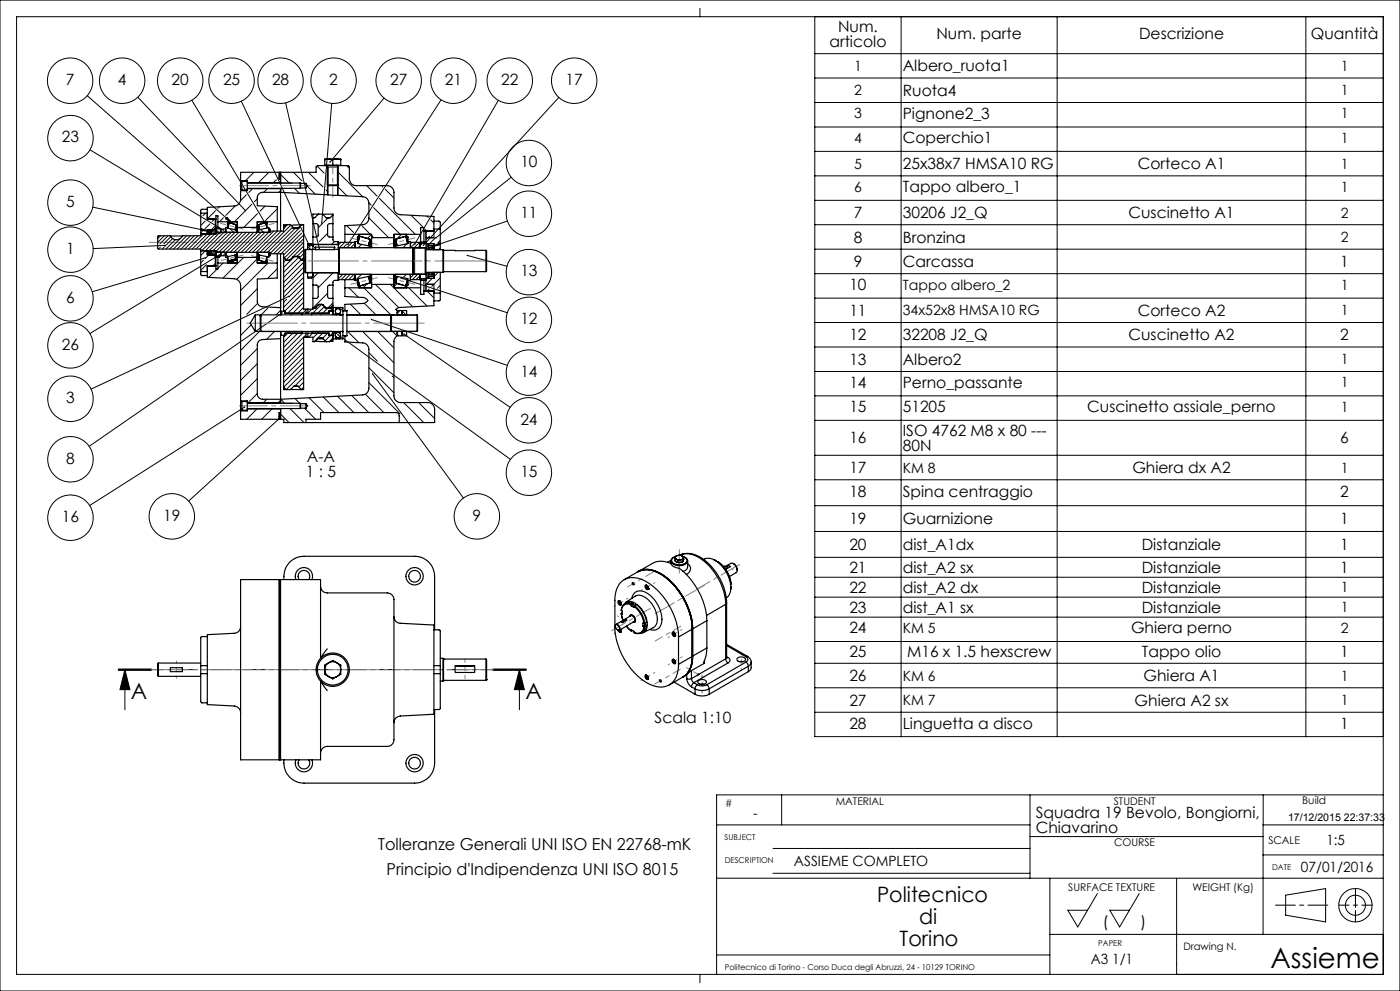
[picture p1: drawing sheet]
<svg xmlns="http://www.w3.org/2000/svg" width="420mm" height="297mm" viewBox="0 0 420 297" stroke-linecap="round" stroke-linejoin="round" font-family="sans-serif">
<g fill="none" stroke="#000" stroke-width=".3">
<path d="M0 0h420v297h-420zM5 5h410v287h-410zM210 2.5v2.5M244.4 5v215.8h170.6M244.4 16.1h170.6M270.3 5v215.8M317.1 5v215.8M391.8 5v215.8M26.2 28.7l43.6 38.3M41.3 29.1l32.3 34M57.5 30l23.3 39M72.4 30.3l20.6 43.6"/>
<path d="M85.7 30.8l10.1 43.6M99.5 31l-3 35.8M115.2 29.4l-16.2 19.1M132.3 29.9l-27.9 43.3M149.5 30.1l-25.1 43.1M167.6 29.2l-40.6 44.3M244.4 23.4h170.6M244.4 30.7h170.6M244.4 38.1h170.6M27 44.9l40 24.1M73.9 58.4l-1.8 1.7M75.7 56.5l-1.1 1.2"/>
<path d="M76.2 51.6l-2.5 2.5M77.2 59.6l-.9 .9M80.2 56.5l-1.1 1.1M80.6 51.6l-3.1 3.1M82.9 53.9l-.9 .8M84.2 54.9h3.2M84.2 57.1l-.6 .5M84.2 52.6l-.6 .5M84.2 52.3l2.5 2.6M84.2 56.8l.1 .1M87.4 54.9h.1M88.1 51.6l2.5 2.6"/>
<path d="M88.3 56.4l1.6 1.6M92.1 55.7l2.5 2.5M92.5 51.6l4.4 4.4M95.1 49.7l2.1 2.2M97.8 56.9l.6 .6M98.1 52.8h.1M98.2 50.1h3.2M98.2 49.7v8.7M98.5 50.1v5.5M101.2 50.1v5.5M101.3 55.9l2.8 2.8M101.4 49.7v8.9"/>
<path d="M101.4 51.6l7.4 7.3M104 49.6l.8 .9M110 55.6l3.1 3.2M113.8 59.5l10.8 10.7M114.5 55.6l.4 .4M115.6 56.8l2.6 2.5M153.4 53.1l-22.6 18.2M244.4 45.4h170.6M244.4 52.7h170.6M27.8 62.1l34.9 7.2M48.1 74.1l-.5 .5M48.2 70.7l-.9 .8"/>
<path d="M49.2 74l-.5 .6M49.3 70.7l-2 1.9M49.5 73.6l-21.6 .9M50.4 70.7l-2.4 2.4M51.2 70.9l-2.1 2.2M51.8 71.5l-2.3 2.3M52.6 71.8l-2.8 2.8M54.1 71.4l-3.2 3.2M54.9 70.7l-.4 .3M56 70.7l-4 3.9M57.2 70.7l-4 3.9M58.3 70.7l-4 3.9"/>
<path d="M59.4 70.7l-4 3.9M60.3 68.5l2.4 .8-2.6-.2zM60.7 69.4l-.5 .4M61 78l-.8 .8M61 70.1l-4.5 4.5M61.6 77.3l-33.9 10.2M61.6 66.2l-1.4 1.4M61.7 63.9l-.8 .8M61.9 79.3l-1.7 1.8M62.2 70.1l-4.6 4.5M62.2 70.1h.1M62.2 79.8h2.6"/>
<path d="M62.2 65.5h2.6M62.2 79.6h2.4M62.2 65.6h2.4M62.2 79.6v.1M62.4 75.4l.3 .2M62.6 76.4l-1 1M63 67.1l-1.5 1.4M63 76l.4 .4M63.3 70.1l-4.5 4.5M64.3 67.9l-.9 1M64.4 70.1l-4.5 4.5M64.4 65.6l-.7 .8"/>
<path d="M64.6 79.6v.1M64.6 78.9l-.7 .8M64.7 63.1l-2.4 2.4M64.8 69.6l1.4 .1M64.8 68.8l1 1M64.9 75.6h2.4M65.8 76.4l-38.8 23.6M65.8 62l-.4 .4M66 69.6l-5.5 5.5M66.2 75.6h-1.4M66.5 69.2l-.3 .3M66.9 78.8l-1.5 1.6"/>
<path d="M67 65.3l-1.1 1.2M67.3 69.6l-2.4 .1M67.7 69.1l-7.5 7.5M67.7 76.2l.7 .7M67.7 75.8l-.8 .9M68.1 65.2l1.7 1.8-2.1-1.4zM68.3 69.6l-5.5 5.5M69 68.5l1.1 1.1M69.4 69.6l-5.5 5.5M69.4 77.9l.2 .2M69.8 78.3l.5 .5M70.5 69.6l-5.7 5.7"/>
<path d="M70.6 61.7l-2.9 2.9M71.6 69.6l-6 6M72.7 69.6l-6.5 6.6M73.1 77.1l-6.2 6.3M73.9 69.6l-6 6M75 69.6l-6 6M75.6 61.2l-5.3 5.3M76.1 69.6l-6 6M77.2 77.6l-6.2 6.1M77.2 67.7l.2 .2M77.2 69.6l-6 6M77.3 64l-4.2 4.2"/>
<path d="M78.2 68.8l.9 .8M78.4 69.6l-6 6M78.8 78.3l.5 .5M79.5 69.6l-6 6M79.5 61.8l-1.5 1.5M80.4 78.8l-8.2 8.3M81 69.2l-6.4 6.4M82.1 69.2l-6.4 6.4M83.2 62.6l-3.5 3.5M83.3 69.2l-6.5 6.4M84.4 69.2l-6.4 6.4M85.8 77.9l-.7 .7"/>
<path d="M86.3 67.3l-1.2 1.2M87.2 67.5l-8.1 8.1M87.8 68l-7.6 7.6M87.9 77l-1 .9M88.3 76.9l-3.2 3.2M88.5 68.5l-7.9 7.9M89.6 77.1l-4.5 4.5M89.7 68.4l-7.6 7.7M90.1 69.1l-6.9 7M90.3 77.9l-5.2 5.2M90.5 69.9l-6.2 6.2M90.8 67.3l-.3 .3"/>
<path d="M90.8 70.7l-5.7 5.7M91.1 77.1l-.7 .7M91.1 76l-1.3 1.3M91.1 74.9l-2 1.9M91.1 73.8l-3.1 3.1M91.1 72.6l-5.2 5.3M91.1 71.5l-5.8 5.9M91.1 68.2l-.2 .2M91.1 78.6l-6 6M91.6 74.8h2.1M92.3 74.8h1.6M92.3 73.8l.1 .2"/>
<path d="M92.5 74.1l.7 .7M93.7 74.8v6.9M96.8 66.9l-1.3 1.4M98.3 70l-2.5 2.4M98.4 65.3l-1.4 1.4M100.3 72.4l-.8 .8M102.3 72.6l-.8 .9M103.4 72.6l-1.6 1.6M104 67.6l2.1 2.1M104.1 73.1l-1.1 1.1M105.7 72.6l-1.6 1.6M106.5 74l-.2 .2"/>
<path d="M106.5 72.9l-1.3 1.3M108.4 73.2l-.9 1M108.5 67.7l2.6 2.5M110.7 60.8l.7 .7M110.7 65.3l5.9 5.9M111.4 70.3l-1.2 1.1M111.5 70.6l.6 .6M112.1 62.2l8 8M118.7 71.9l-.5 .5M120.4 70.2l-1.3 1.3M122.1 73.1l-1.2 1.1M122.8 72.4l-.5 .4"/>
<path d="M123.3 64.5l3.6 3.5M123.6 72.6l-.5 .6M124.3 73.1l-1.1 1.1M124.4 74.2v8M124.4 74.3h3.3M125.9 72.6l-1.6 1.6M126.7 73l-1.3 1.2M127.2 69.1h3M127.6 68.8l.5 .4M127.8 69.2v2.1h2.4v-2.1M127.8 74.2l-1.8 .1M128.1 64.8l.4 .4"/>
<path d="M128.2 69.2l-.4 .4M128.8 74.4l.4 .4M128.9 70.8l-1.1 1.1M129.2 65.9l1 .9M129.6 73.9l2.3-1.1 .2 .6zM130.7 71.2l-1.8 1.8M132.1 74.3l-.5 .5M132.1 72l-.8 .8M140.2 76.5l11.9 3.3M152.2 66.2l-22.6 7.7M244.4 60h170.6M244.4 67.3h170.6"/>
<path d="M244.4 74.7h170.6M62.2 81.3l-.1 .1M65.1 80.6l-2.5 2.5M75.4 97.3l-3.2 3.2M77.2 86.5l-5 5M77.3 90.9l-3.3 3.3M77.8 99.3l-5.6 5.7M80.4 92.3l-2 2.1M82.3 99.3l-2.3 2.4M83.2 80.5l-3 3M84.2 93l-1.4 1.4M84.6 93.8l-57.9 40"/>
<path d="M86 89.7l-.9 .9M86.6 88.8l-59.3 27.8M86.8 99.3l-1.7 1.8M87.8 99.9l-2.7 2.7M89.3 99.9l-4.2 4.2M90.8 99.9l-5.7 5.7M91.1 86.1l-6 6M91.1 81.6l-6 6M91.1 92.1l-1.8 1.8M91.1 90.6l-3.8 3.8M91.1 89.1l-4.8 4.8M91.1 87.6l-5.6 5.6"/>
<path d="M91.1 84.6l-4.4 4.4M91.1 83.1l-5.8 5.8M91.1 80.1l-6 6M91.6 81.6h2.1M91.8 92.9l-1 1M92.3 81.7h1.6M92.3 82.8l.2 .2M93.5 92.7l-1.1 1.1M93.8 99.9l-1.2 1.2M95.5 81.7l-1.6 1.6M95.8 99.3l-1.9 2M96.4 91.3l-2.6 2.6"/>
<path d="M96.8 99.9l-1.5 1.4M97.3 91.9l-2 2M98.2 92.4l-1.9 2M98.3 87.9l-4.4 4.4M98.3 99.9l-1.5 1.4M98.7 93.5l-.4 .4M99.9 90.8l-1.5 1.5M99.9 92.3l-.9 .9M99.9 99.8l-.7 .7M99.9 81.7l-4.4 4.5M100 99.6l.6 .6M101.1 94l-.1 .2"/>
<path d="M101.7 82.2l-.2 .2M102.8 82.2l-1.3 1.4M102.9 92.3l-.8 .7M103.9 82.2l-1.6 1.6M104.3 99.3l3.4 3.4M104.7 86.3l2.8 2.8M105.1 82.2l-1.6 1.6M105.1 91.2l3.2 3.2M106.2 82.2l-1.6 1.6M106.5 83l-.8 .8M108.4 82.2l-1.8 1.9M108.8 99.3l9.4 9.4"/>
<path d="M109.1 86.3l8.2 8.1M109.3 90.9l3.5 3.5M110.1 85.1l-1.2 1.2M111.4 95.7l40.8 13.8M111.4 83.7l-.2 .3M112.6 85.2l7 7M113.3 99.3l4.9 4.9M117.1 85.2l6.7 6.7M117.5 94.4v4.9M117.5 99.3h7.7M117.5 94.5h7.7M117.8 99.3l1.3 1.4"/>
<path d="M119.2 99.3h2.8M119.2 94.4h2.8M119.2 84.9l-1 1.1M120.1 93.1l-.9 .8M120.3 83.3l31.9 10.4M120.6 94.4v.1M120.6 99.3h.1M120.8 93.3l1 1.1M121.9 82.2l-.8 .8M122.6 86.3l5.5 5.4M124.1 82.2l-1 1.1M124.4 82.1h3.3"/>
<path d="M125.3 82.2l-1.6 1.6M126 82.1l1.8 .1M126 83.8h-.1M126.4 82.2l-1.6 1.6M127.2 87.3h3M127.8 87.2v-2h2.4v2M128.6 83.2l.2 .2M128.7 86.6l-.6 .6 2.1 2.1M129.7 83.4l-1.9 1.9M130.4 87.2l-.2 .2M131.5 81.6l-1.3 1.3M132.1 87.8h-.1"/>
<path d="M132.1 85.5l-.9 .9M132.1 83.3l-2.6 2.5M244.4 82h170.6M244.4 89.4h170.6M244.4 96.7h170.6M77.2 113.5l-5 5M77.2 104.5l-5 5M77.2 118l-2.8 2.8M77.2 109l-5 5M80 119.7l-1.1 1.1M84.2 119.9l-.8 .9M84.2 119.7l1.2 1.2"/>
<path d="M88.5 119.4l1.4 1.5M91.1 110.1l-6 6M91.1 108.6l-6 6M91.1 107.1l-6 6M91.1 104.1l-6 6M91.1 102.6l-6 6M91.1 116.1l-.7 .6M91.1 114.5l-1.5 1.5M91.1 113.1l-2.6 2.6M91.1 111.5l-5.2 5.3M91.1 105.6l-6 6M91.1 101.1l-6 6"/>
<path d="M91.8 100.4l-.7 .7M92.7 119.2l4.5 4.4M95.3 101.4l-1.1 1M97 119l4.7 4.6M99.1 100.6l-1.6 1.5M99.9 101.3l-1.2 1.1M101.2 118.7l5 4.9M101.4 100.3l51.7 37.4M105.5 118.5l5.1 5.1M109.6 118.1l5.5 5.5M110.7 105.7l2.5 2.5M110.7 110.2l7.5 7.5"/>
<path d="M110.7 114.7l9.3 9.3M111.8 112l27.2 37.3M117.7 112.7l.5 .5M121.2 100.1l31.9 22M244.4 104h170.6M244.4 111.3h170.6M244.4 118.6h170.6M73.3 122l-46.4 29.5M77.1 122.6l-3.1 3.1M81.6 122.6l-3.1 3.1M83.9 125.3l-27.3 24.9M84.2 120.9h3.2"/>
<path d="M84.2 124.5l-.6 .5M84.2 124.1l2.5 2.5M87 122.4l4.2 4.2M87.4 120.9h.1M91.4 122.3l3.3 3.4M121.1 120.6l6 6M125.6 120.6l4.8 4.8M244.4 126h170.6M244.4 136.5h170.6M244.4 143.8h170.6M244.4 151.5h170.6M244.4 159.3h170.6"/>
<path d="M244.4 167h170.6M244.4 173h170.6M244.4 179h170.6M244.4 185h170.6M244.4 192.3h170.6M244.4 198.8h170.6M35.5 200.9h10zM35.5 200.7h10M35.5 200.5h10M37.5 200.7l1.5 6h-3zM37.5 200.7v12M147.8 200.7h10"/>
<path d="M147.8 200.5h10M147.8 200.9h10M155.8 200.7l1.5 6h-3zM155.8 200.7v12M244.4 206.1h170.6M244.4 213.5h170.6M234.5 238.2v9M309 238.2v25M379 238.2v9M415 238.2h-200v53.8M215 247.2h94M231.9 254.3h77.1"/>
<path d="M309 250.7h69.9M378.9 256.2h36.1M415 247.2h-36.1v32.8M215 263.2h200M231.9 261.7h77.1M315 263.2v28.8M329.2 267.8l-5.9 10-2.9-5h5.9M341.8 267.8l-5.9 10-2.9-5h5.8M353 263.2v28.8M385.7 268.3l12-2v10l-12-2zM210 292v2.5M215 286.2h100"/>
<path d="M315 280h100"/>
<circle cx="21.1" cy="24.2" r="6.8"/>
<circle cx="36.6" cy="24.2" r="6.8"/>
<circle cx="54.1" cy="24.2" r="6.8"/>
<circle cx="69.5" cy="24.2" r="6.8"/>
<circle cx="84.2" cy="24.2" r="6.8"/>
<circle cx="100.1" cy="24.2" r="6.8"/>
<circle cx="119.6" cy="24.2" r="6.8"/>
<circle cx="136" cy="24.2" r="6.8"/>
<circle cx="152.9" cy="24.2" r="6.8"/>
<circle cx="172.3" cy="24.2" r="6.8"/>
<circle cx="21.2" cy="41.4" r="6.8"/>
<circle cx="158.7" cy="48.9" r="6.8"/>
<circle cx="21.1" cy="74.8" r="6.8"/>
<circle cx="21.2" cy="60.7" r="6.8"/>
<circle cx="158.7" cy="64.1" r="6.8"/>
<circle cx="21.1" cy="89.4" r="6.8"/>
<circle cx="158.7" cy="95.9" r="6.8"/>
<circle cx="158.7" cy="81.6" r="6.8"/>
<circle cx="21.2" cy="119.5" r="6.8"/>
<circle cx="21.2" cy="103.5" r="6.8"/>
<circle cx="158.7" cy="111.7" r="6.8"/>
<circle cx="21.1" cy="137.7" r="6.8"/>
<circle cx="158.7" cy="126" r="6.8"/>
<circle cx="21.2" cy="155.2" r="6.8"/>
<circle cx="51.6" cy="154.8" r="6.8"/>
<circle cx="143.1" cy="154.8" r="6.8"/>
<circle cx="158.7" cy="141.7" r="6.8"/>
<circle cx="406.6" cy="271.3" r="5"/>
<circle cx="406.6" cy="271.3" r="3"/>
</g>
<path d="M401.6 271.3h10M406.6 276.3v-10" fill="none" stroke="#000" stroke-width=".3" stroke-dasharray="6.3 1.3 1.3 1.3" stroke-dashoffset="3.3"/>
<path d="M382.6 271.3h15.7" fill="none" stroke="#000" stroke-width=".3" stroke-dasharray="6.3 1.3 1.3 1.3" stroke-dashoffset=".4"/>
<path d="M157.8 200.7h-122.3M406.6 268.3v6" fill="none" stroke="#000" stroke-width=".3" stroke-dasharray="6.3 1.3 1.3 1.3" stroke-dashoffset="3"/>
<path d="M185.3 184.6l3.9 2.3" fill="none" stroke="#808080" stroke-width=".3" stroke-dasharray="15.2 1.3 1.3 1.3" stroke-dashoffset="14.9"/>
<path d="M188.3 179.3l-4.1 2.4M192.3 177l4.2-2.4M215.6 168.6l4.3 2.1M188.3 187.5l-4.1 2.4M204.6 188.7l-4.2 2.4M204.6 196.8l-4.2 2.5M192.3 204l4.2-2.5" fill="none" stroke="#808080" stroke-width=".3" stroke-dasharray="15.2 1.3 1.3 1.3" stroke-dashoffset="14.7"/>
<path d="M195.1 182.3l-11.6 6.7" fill="none" stroke="#808080" stroke-width=".3" stroke-dasharray="15.2 1.3 1.3 1.3" stroke-dashoffset="10.5"/>
<path d="M195.9 171.5l-7.7 4.4M204.2 187.7l-7.7 4.4M204.1 200.6l-7.7 4.4" fill="none" stroke="#808080" stroke-width=".3" stroke-dasharray="15.2 1.3 1.3 1.3" stroke-dashoffset="12.7"/>
<path d="M127.3 96.8h-53.3M203.8 168.1v3.6M203.8 168.1v-.2M203.8 167.9v-3.2M220.1 170.2l1.8-1" fill="none" stroke="#808080" stroke-width=".3" stroke-dasharray="15.2 1.3 1.3 1.3"/>
<path d="M196.5 183.9l14.8-8.5" fill="none" stroke="#808080" stroke-width=".3" stroke-dasharray="15.2 1.3 1.3 1.3" stroke-dashoffset="8.6"/>
<path d="M139.5 197.5v5.9M205.9 200.1l5.3 3" fill="none" stroke="#808080" stroke-width=".3" stroke-dasharray="15.2 1.3 1.3 1.3" stroke-dashoffset="14.1"/>
<path d="M52.9 198.1v5.2M210.6 207.7v-5.3M222.4 201v-5.4" fill="none" stroke="#808080" stroke-width=".3" stroke-dasharray="15.2 1.3 1.3 1.3" stroke-dashoffset="14.5"/>
<path d="M220.1 170.2l-10.9 6.3" fill="none" stroke="#808080" stroke-width=".3" stroke-dasharray="15.2 1.3 1.3 1.3" stroke-dashoffset="10.9"/>
<path d="M45.3 200.7h102.7" fill="none" stroke="#808080" stroke-width=".3" stroke-dasharray="15.2 1.3 1.3 1.3" stroke-dashoffset="3.9"/>
<path d="M73 68.6l-6.8-1.7M75.4 68.6l6.8-1.6M82 78.3l-6.6-1.7" fill="none" stroke="#808080" stroke-width=".3" stroke-dasharray="15.2 1.3 1.3 1.3" stroke-dashoffset="13.7"/>
<path d="M72.9 76.5l-6.6 1.5" fill="none" stroke="#808080" stroke-width=".3" stroke-dasharray="15.2 1.3 1.3 1.3" stroke-dashoffset="13.8"/>
<path d="M71.8 55.6h21.3" fill="none" stroke="#808080" stroke-width=".3" stroke-dasharray="15.2 1.3 1.3 1.3" stroke-dashoffset="6.5"/>
<path d="M71.8 121.6h20.7" fill="none" stroke="#808080" stroke-width=".3" stroke-dasharray="15.2 1.3 1.3 1.3" stroke-dashoffset="6.8"/>
<path d="M113.1 73.3l-7.9-2M116.5 73.3l8-2M113.1 83.2l-7.9 2M116.6 83.2l7.9 2" fill="none" stroke="#808080" stroke-width=".3" stroke-dasharray="15.2 1.3 1.3 1.3" stroke-dashoffset="13"/>
<path d="M99.8 48.9v10.2" fill="none" stroke="#808080" stroke-width=".3" stroke-dasharray="15.2 1.3 1.3 1.3" stroke-dashoffset="12.1"/>
<path d="M91.2 78.2h55.6" fill="none" stroke="#808080" stroke-width=".3" stroke-dasharray="15.2 1.3 1.3 1.3" stroke-dashoffset="-1.1"/>
<path d="M91 72.6h-46.2" fill="none" stroke="#808080" stroke-width=".3" stroke-dasharray="15.2 1.3 1.3 1.3" stroke-dashoffset="3.5"/>
<g fill="#000">
<path d="M61.4 77.2l.1 .3 .3-.1-.2-.3zM49.3 73.4l.1 .3h.2v-.3zM96.4 66.7l-.1 .2 .3 .2 .1-.3zM86.5 88.7v.2l.2 .1 .1-.3zM73.5 62.9l-.1 .3 .4 .1v-.3zM84.5 93.7v.3l.3-.1v-.2zM111.7 111.9l-.1 .3h.3v-.3h-.2l.1 .1zM130.6 71.2l.1 .2h.3v-.2zM120.1 83.2l.2 .1h-.2l.1 .2 .3-.1v-.2zM140 76.4l.1 .3h.3l-.1-.3zM111.3 95.6v.3h.2v-.3zM101.2 100.1v.3l.3 .1v-.4zM126.9 73.4v.3l.3-.1v-.2zM121 100v.2h.4v-.2zM65.7 76.3v.2h.3v-.2l-.2 .1 .1-.2zM73.2 121.8l-.1 .3 .3 .1 .2-.2zM98.9 48.4l-.1 .2 .3 .1 .1-.3zM124.3 73v.3h.3v-.3zM104.3 73.1l-.1 .2 .2-.1-.2 .2h.3l.1-.2zM66.9 68.8v.3h.2l.1-.3zM80.6 68.9l.1 .3h.2l-.1-.2 .2 .1-.1-.3zM92.9 73.7l-.2 .3 .3 .2 .1-.4zM95.6 74.3v.2l.3 .1v-.3zM83.8 125.1l-.1 .3 .3 .1 .1-.3-.2 .1 .2-.1z"/>
<path d="M155.8 200.7l1.5 6h-3zM37.5 200.7l1.5 6h-3z"/>
</g>
<g fill="none" stroke="#000" stroke-width=".35">
<path d="M72.2 57.1v2.7a1.99 1.99 0 0 1-1.9 1.9l-8.1 .5v3.4h2.6M72.2 54.1v3M72.2 54.1h2v.3M74.2 54.4h-1.6v2.5h1.6M74.2 54.4v2.5M74.2 56.9v.2h-2M74.2 56.5h10M83.8 51.6v2.1h.4M84.2 54.7l-10 .1 15.8 .1M84.2 57.6h-5.4a1.57 1.57 0 0 0-1.6 1.7v2.4l6 .2v4.6M84.2 57.6v11.6M84.2 51.6v3.3"/>
<path d="M84.2 56.4v1.2M84.2 57.6l14.2 .8M90 56.4l-15.8 .1M90 54.9v1.5M90 54.9l.2 .1M90.2 55v1.3M90.2 56.3l-.2 .1M90.2 55h1.6M90.2 56.3h1.6M91.8 55v1.3M91.8 55l.4 .6-.4 .7M97.4 49.6h4.8"/>
<path d="M97.4 47.9v1.7M97.4 49.6h-2.2l-.4 .5v1.5h-22.6v2.5M97.4 49.5h4.8M98.1 49.6l.1 5.8M98.2 55.4l.3 .2h2.7l.2-.2M98.2 55.4h3.2M98.4 58.4l2.9 .2M98.4 55.6v2.8M98.6 47.7l-1.2 .2M98.6 47.7l1.2 .2M98.6 47.7h2.4M98.6 47.7h-1.2v.2"/>
<path d="M99.8 47.9v1.6M101 47.7l-1.2 .2M101 47.7l1.2 .2M101 47.7h1.2v1.9M101.3 58.6l7.5 .3a1.93 1.93 0 0 1 1.9 2v4.4a1.99 1.99 0 0 1-1.9 2l-5.3 .3v2.6M101.3 55.6v3M101.5 49.6l-.1 5.8M102.2 49.6h2.2l.4 .5v3.6a1.99 1.99 0 0 0 2 1.9h9.4a2.05 2.05 0 0 1 2 2v4.7a1.99 1.99 0 0 0 1.9 2l10.1 .6v4.3h-3M51.1 70.7h3.6M60.2 70.1v.2M60.2 75v.1M60.2 75.1v7.2l.3 .3h1.7"/>
<path d="M60.2 70.3v.4h-5.4a2 2 0 0 1-1.9 1.2 2 2 0 0 1-1.8-1.2h-3.6l-.2 .1v3.6l.2 .2h12.7v.4M60.2 75.1h4.6M60.2 63.9h2M60.2 70.1h4.6M60.2 75l.2 .1M60.4 70.1l-.2 .2M62.2 62.7l-1.9 .2-.1 7.2M62.2 76.3l.1 .1M62.2 75.6v.4M62.2 75.1v1.3h2M62.2 69.3v.4M62.2 69.8l.1 .2"/>
<path d="M62.3 70v.1M62.3 75.1v.2M62.3 75.3l-.1 .2M62.3 75.3l.1-.2 .3 .2M62.3 68.9l-.1 .1M62.7 69.9v.2M62.7 75.1v.2M62.7 75.3l.4-.2 .3 .3M62.7 69.9l-.4 .1M63.4 75.4l-.2 .3-.5-.1v.4h.9M63.4 69.8v.3M63.4 75.1v.3"/>
<path d="M63.4 69.8l-.3 .3-.4-.2M63.5 68.9l.1 .4M63.6 76l-.1 .4M63.6 69.3v.8M63.6 75.1v.9M63.6 69.3h-.9v.4l.5-.1 .2 .2M64.2 75.1v1.3M64.2 68.9v1.2M64.2 68.9h-2v1.2M64.2 76.4l.4 .4M64.6 68.4v1.7M64.6 75.1v1.7"/>
<path d="M64.6 65.6v2.8M64.6 76.8v2.9M64.6 68.4l-.4 .5M64.8 79.7h-2.6v3.4l8.1 .4a2.06 2.06 0 0 1 1.9 2v34.7M64.8 75.1v4.6M64.8 65.6v4.5M64.8 65.6v-.9h.6v1.8M64.8 75.6l.1 1.5h.9l.2-.4M64.8 75.5v.1M64.8 69.6v.2M64.8 76.7h1.2M64.8 69.8v.3"/>
<path d="M64.8 75.1v.4M64.8 75.6l1.2-.1 .2 .1v1.1h1.5M64.8 68.6h1.2M64.8 75.5l.2 .1h16v1.1h-.4M65.4 66.5h5.8v3.1M65.4 77.1v1.7M65.4 66.5v1.7M65.4 78.8v1.8h-.6v-.9M66 68.6l-.2-.4h-.9l-.1 1.4M66 68.6l.2 .3M66.2 76.4l-.2 .3M67.7 69.5l.2 .1"/>
<path d="M67.7 68.6h-1.5l-.2 1.2-1.2-.2M67.7 75.6v1.5h.6v-.2M67.9 75.6l-.2 .2M68.2 77.1v1.2M68.2 67v1.2M68.2 67l.1-.2 .3 .3M68.2 67l.4 .1M68.3 76.9l2.6-.5 .1-.8v1.5M68.3 68.4l2.1 .4M68.3 68.4v-.2h-.6v1.4M68.3 76.9l.3 1.3M68.4 78.5v.2"/>
<path d="M68.4 66.6v.2M68.4 66.6l2.8 .8M68.4 66.5v.1M68.4 78.7v.1M68.6 67.1v.1M68.6 67h.1M68.7 66.7l-.4 1.7zM70.5 76.4l.2 .8v-.8l.1 .3M70.6 68.9l.2-.4v.4M70.7 77.3l.1 .3-.3-1.1 .2 1.1M70.7 67.8h.1M70.8 68.2h.1"/>
<path d="M70.8 76.6h.1M70.8 77.5h.1M70.8 67.7v.1M70.8 67.8l-.1 .5M70.8 67.5l.4 .3M70.8 77.8h.1M70.8 68.1l-.2 .8M70.8 67.7l.2 .5M70.8 67.6v.1M70.8 67.3l-.4 1.5M70.8 77.9l-2.1 .6v-.2M71 68.2v1.4l-.1-.7-.5-.1"/>
<path d="M71 66.5l.2 .1M71 77.1h.2M71 68.2h6.4M71 77.1v.4l-2.8 .8M71.2 77.5l-2.9 1-.1-.2M71.2 77.1v-1.5v1.5h6v-1.5v1.5M71.2 78.6l-.2 .2M71.2 77.1v1.7h-5.8M71.2 77.9l-2.8 .8M77.2 77.5l.4 .3M77.2 77.1h.2M77.2 77.1v1.7h6"/>
<path d="M77.2 78.6l.2 .2M77.2 77.9l2.8 .8M77.4 68.2v1.4v-.7l2.6-.5M77.4 66.5l-.2 .1M77.4 77.1v.4l.2 .1M77.5 67.3l2.1-.6 .4 1.7M77.5 67.5v-.2l.4 1.5-.3-1.2M77.6 77.6h.1M77.6 68.4h.1M77.6 67.7v.1M77.6 67.5l-.4 .3M77.6 68.3l.1 .6"/>
<path d="M77.6 77.7l.3-1.2-.4 1.3M77.6 76.4v.6M77.6 67.5v.2M77.6 76.4h.1M77.6 76.8v.1M77.6 77.6v.2M77.6 67.7l-.2 .1v.4M77.6 77.4v.2M77.6 68.6v-.7l.3 .9M77.6 68.8v.1M77.7 68.8l-.1 .1M77.9 76.4l-.3 .9v-.6"/>
<path d="M79.7 78.2h.1M79.7 67.1h.1M79.8 78.1v.1M79.8 67.1v.1M79.8 78.2v.2l.3 .1v-.2M79.8 78.2l.3 .1M80 66.6v.2M80 78.5v.2M80 66.6l-2.8 .8M80 66.5v.1M80 78.7v.1M80 76.9l-2.6-.5v-.8v1.5"/>
<path d="M80 76.9l-.4 1.7-2.1-.7M80 68.4v-.2h.6v1.4M80.1 67v1.2M80.1 77.1v1.2M80.1 67v-.2l-.3 .3M80.1 67l-.3 .1M80.4 75.6l.2 .2M80.6 69.5l-.2 .1M80.6 75.6v1.5h-.6v-.2M80.6 68.6h.4v1h-16l-.2 .2M80.8 75.6l.2 .2M81 69.5l-.2 .1"/>
<path d="M81 76.1h4.1v.9M83.2 66.5h-6v3.1M83.2 78.8v4.5l-6 .3v6.7a1.57 1.57 0 0 0 1.5 1.6l5.5 .3M83.2 76.1v2.7M83.2 66.5v2.7M84.2 76.1v18.3M85.1 76.9v.3l.8 .8h1.2M85.1 68.2h.1M85.1 68.3v.1M85.1 77v.1M85.1 68.2v.1M85.1 77.1l.1 .2a2.01 2.01 0 0 0 2 .6"/>
<path d="M85.1 68.3v.9h-4.1M85.1 77.1v16.1M86 67.3l-.9 .1v.8M86 67.3l-.9 .9M86 67.3a1.86 1.86 0 0 1 1.8 .7l.3 .5h1.2M87.9 77.1l-.9 .8M87.9 77.1h.1M89.3 68.5h-.4M89.4 76.9l1 1.1 .7 .1M89.7 76.9h-1.5l-1.1 1.1M89.7 77l-1.4-.2-.4 .1v.2M89.7 68.2l-.4 .3"/>
<path d="M89.7 77l.1 .3 .8 .6h.5M89.7 68.2l-1.8 .1M90.6 67.3l-3.4 .3M90.6 67.3l-.9 .9M90.6 67.3h.5v10.6M91.1 78.1h.1M91.1 78v.1M91.1 78.1v14.6h.7M91.7 74.8l-.2 .1v6.6l.2 .2M91.7 74.8v6.9M92.3 73.4h.1M92.3 73.4h1.4"/>
<path d="M93.7 73.4h.1M93.7 73.4l-.3-.4-1 .1-.1 1.7M93.7 73.4l.2 .4M93.9 67v4M93.9 67l1.1 .1 .5 .4-.1 3.3-.5 .2h-1M93.9 65.3v1.7M93.9 71v3.8M93.9 73.2h7.6M93.9 73.3h7.6M94.5 74.1l.3 .7M94.5 74.1h5.9M95.6 64.2a2.41 2.41 0 0 1 2.2 1l.4 .1"/>
<path d="M95.6 64.2l-1.1 1-.6 .1M95.6 64.2h-1.7v1.1M96.8 64.2h3.1v.2M98 65.3h.2M98.2 65.3h.5M98.5 65.3h.2M99.9 67l-1.3 .1-.3 .4v3.2l.6 .3h1M99.9 67v4M99.9 71l.1 1.2 1.5 .2v1.8M99.9 64.4l-.8 .8-.4 .1M99.9 64.4v2.6M100.4 74.1l-.2 .7"/>
<path d="M101.5 74.2v.6M101.5 74.2h26.1M101.5 72.6h5M101.7 74.6l-1.3 .2h-8.7M101.8 74.2v8zM103.5 70.2v2.4M103.5 70.2h8v1.6M106.5 73.9l.3 .3M107.2 71.2v1.2M107.2 71.2l.5 .2M107.4 73h.1M107.4 73v-.6h-.9v1.8"/>
<path d="M107.7 70.7v.3M107.7 70.2v.5M107.7 70.7l3.8 1.1M107.8 71l-.5-.1-.1 .3M107.9 70.8l-.5 2.2zM107.9 70.8l3.1 .9-.1 .6-.4 1.4-3.1-.7M110.8 72.7l.1 1M110.8 72.5l.1-.3-.4 1.4 .6 .1v.5l.1-1.5M110.8 72.7l-.2 .9M110.9 72.3h.1M110.9 73.5h.1M110.9 72.1l.3 .1v.5"/>
<path d="M110.9 73.3l-.1 .4M110.9 71.9l.5 .2v.6M111.2 70.2l.3 .3M111.2 72.7h.2M111.5 71.8l-.1 2.4v-1.5M111.5 71.2h6.7M118.2 71.8v2.4v-1.5M118.2 72.7h.3M118.5 70.2l-.3 .3M118.7 71.7l.5 2 3.1-.7M118.7 71.8h.1M118.7 71.9l-.4 .2-.1 .6"/>
<path d="M118.7 72.1h.1M118.7 72.2l.1 .4M118.7 72.2l.4 1.4-.6 .1v.5v-1.5M118.7 73.4l.1 .3M118.7 72.3h.1M118.7 72.1l-.2 .1v.5M118.8 73.6h-.1M118.8 72.7l.3 .9M118.9 72.7l-.2 1M121.7 70.8l.6 2.2zM122 71.3h.1M122 71.3v.1"/>
<path d="M122 71l.3-.1 .1 .3M122 71h-.2M122 71v.3M122 70.7v.3M122 70.7l-3.8 1.1M122 70.2v.5M122.3 73h.1M122.3 73v-.6h.8v1.8M122.4 71.2v1.2M122.4 71.2l-.4 .1M123.1 73.9l-.3 .3M123.1 72.6h2.9v1.6"/>
<path d="M123.9 74.2v8M123.9 74.3h.1M124 74.2v8M126.2 70.2v2.8l.2-.4h1.3l.1 .1M126.2 70.2h-8v1.6M127.2 69.2v3.4M127.2 69.2v-1h-1v2M127.6 74.2v8M127.6 74.2l.2 .2M127.8 74.2v.2M127.8 72.6v.2M127.8 74.4v7.6"/>
<path d="M127.8 74.8h5.1M127.8 73h-1.6l-.2 .2M127.8 74.2l-.1 .1M127.8 69.2v3.4M127.8 72.8v1.4M127.8 72.6l.4 .4M128.2 73v1.8M128.2 73h2v1.8M128.6 73.6v1.2M128.6 73.6h1v.6l-.5-.2-.3 .4M128.7 73l-.1 .6M128.8 74.4v.4"/>
<path d="M128.8 74.4l.3 .4 .5-.3M129.6 74.5v.3M129.6 74.5l.3 .3 .2-.1M130 73l.2 .2M130.1 74.7v.1M130.2 66.3h1.5l.4 .3v8.2M130.2 73.6v.6M130.2 68.6h1.9M130.2 74.4l-.3 .1 .2 .2M132.9 74.8v6.8M132.9 74.8l.2 .2M133.1 75l3.5 .1 9.2-.1"/>
<path d="M133.1 75v6.5M145.8 75v6.4M145.8 75l.2 .2v6l-.2 .2M60.2 81.4h2M76.6 94.4v4.9M76.6 94.4h26.3M76.6 99.3h26.3M76.6 94.4l-1.5 2.5 1.5 2.4M78.1 94.5l.2-.1v4.9l-.2-.1zM84.2 99.3v2.2M84.3 99.3v1.2h1.2M85.1 93.2v.1"/>
<path d="M85.1 93.2h.4v.7h6.3M85.5 93.3h-1.2v1.1M85.5 93.8l.1 .1M85.6 99.9l-.1 .1M90.7 93.9v.5M90.7 99.3v.6M91.7 81.7l10 .1M91.8 92.7v1.2M91.8 99.9v1.2M91.8 92.7h.6M91.8 93.9h.6M91.8 99.9h.6"/>
<path d="M91.8 99.9h-6.3v.7h-.4M92.3 81.7l.1 1.6 1 .1 .2-.4M92.4 92.7v1.2M92.4 99.9v1.2M92.4 99.9h6.3v.7h1.2M93.5 93.9v.5M93.5 99.3v.6M93.9 92.3v.1M93.9 85.4v4M93.9 85.4h1.1l.5 .5-.1 3.3-.4 .2h-1.1M93.9 82.6l-.2 .4h-1.4M93.9 81.7v3.7"/>
<path d="M93.9 89.4v2.9M93.9 92.4v.3h-1.5M93.9 92.3h.5M94.8 92.3l-.9 .1M94.8 92.3h-.4M96.6 91.3l.9 .8M96.8 91.3h-1.2l-.8 .7v.3M96.8 91.3l1.1 1h1.1M96.8 91.3l-.4-.1a1.24 1.24 0 0 0-1.5 .7l-.5 .4M97.5 92.1l.1 .3h.4M97.5 92.1h.2M98 92.4h.1"/>
<path d="M98.7 93.3h1.2M99.3 92.3l-1.3 .1M99.3 92.3h-.3M99.9 92.3l.9-.2-.2 1.2M99.9 94l.9 .2M99.9 91.5l-.6 .8M99.9 85.4l-1.3 .1-.3 .4v3.2l.5 .3h1.1M99.9 85.4v4M99.9 91.5l-.9 .8M99.9 93.2h-1.2v.7h-6.3M99.9 89.4v5M99.9 99.3v2.2"/>
<path d="M100.8 99.7h.1M100.8 94l.2 .2M100.8 94h.1M100.8 99.6l-.9 .1M100.8 94.2v.2M100.8 99.3v.3M100.8 93.8v.4M100.8 99.6v.3M101 99.6l-.2 .2M101 92.6v-.5h.7l.1 .5M101 94.2v.2M101 99.3v.3"/>
<path d="M101 99.6h.8M101 94.2h.8M101 94v.2M101 99.6v.1M101.5 81.7v2.3l-1.5 .2-.1 1.2M101.5 82.2h26.1M101.5 83.8h5M101.8 99.6l.2 .2M101.8 94.2v.2M101.8 99.3v.3M101.8 94v.2M101.8 99.6v.1"/>
<path d="M102 99.7h.1M102 94h.1M102 94l-.2 .2M102 94.2l.1 .2M102 94.2v.2M102 99.3v.2M102 93.8v.4M102 99.5v.4M102.1 99.3l-.1 .2M102.8 99.3l.1 .2M102.9 93.2v-1l-.9-.1 .2 1.2M102.9 94.2l-.1 .2"/>
<path d="M102.9 93.2v7.4M102.9 93.2h1.2M103.5 86.3v2.6l5.3 .2a1.84 1.84 0 0 1 1.5 1l-.6 .6-.7 .2-5.5 .3v1.9M103.5 83.8v2.5M103.5 93.1v.1M103.5 93.1l.6 .1M104.1 93.2v7.4M104.1 94.4h21M104.1 99.3h21M106.5 82.2v1.9h.9v-.6M106.8 82.2l-.3 .3M107.2 84.1v1.2"/>
<path d="M107.2 85.3l.1 .3 .4-.1M107.4 83.5l.5 2.2zM107.7 85.5v.3M107.7 85.8v.5M107.7 85.2l-.5 .1M107.7 85.2v.3M107.7 85.1v.1M107.8 85.4h-.1M110.5 82.9l.6-.1 .1-.6v1.5M110.5 82.9l.5 1.9M110.5 82.9l-3.1 .6M110.6 82.9l.3 1.1"/>
<path d="M110.7 82.8l.1 .6M110.8 83.6v.6M110.8 84.3h.1M110.9 83.8h.1M110.9 84.3h.1M110.9 82.8l-.1 .6M110.9 84.3v.3M111.2 83.7h.2M111.2 83.7v.5l-.3 .1M111.4 83.7v.7l-.5 .2M111.4 83.7v-1.5l.1 2.5M111.5 85.9l-.3 .4"/>
<path d="M111.5 84.7l-3.8 1.1M111.5 84.7v1.6h-8M111.5 85.2h6.7M117.2 94.4v4.9M117.2 94.5h.1M117.2 99.3h.1M117.3 94.4v4.9M118.2 85.9l.3 .4M118.2 84.7v1.6h8M118.2 84.7l3.8 1.1M118.2 83.7l.1 .7 .4 .2M118.2 83.7v-1.5v2.5"/>
<path d="M118.2 83.7h.3M118.5 83.7v.5l.2 .1M118.7 84.3h.1M118.7 82.8l.2 .7M118.7 83.9h.1M118.7 84.3v.2M118.8 83.6v.6M118.8 83.4l.2-.5-.3 1.1M119.2 93.7l.3-.6h1l.1 1.3M119.2 82.9l-.7-.1v-.6v1.5M119.2 99.3v1.3a2.14 2.14 0 0 0-1 1.8v16.2a2.05 2.05 0 0 0 2 2h8.2a2.05 2.05 0 0 1 2 2.1v3.9h-10.6M119.2 82.9l-.5 1.9 3 .9"/>
<path d="M119.2 82.9l3.1 .6M120.6 93.7l.3-.6h1l.1 1.3M120.6 99.3l-.1 1.3h-1l-.3-.6M121.8 85.4h.2M121.9 85.1l.1 .1M121.9 85.1h.1M122 85.2h.1M122 85v.1M122 85.2v.3l.3 .1 .1-.3M122 85.2l.4 .1M122 99.3l-.1 1.3h-1l-.3-.6M122 85.5v.3"/>
<path d="M122 85.8v.5M122.3 83.5l-.6 2.2zM122.4 84.1v1.2M122.8 82.2l.3 .3M123.1 82.2v1.9h-.8v-.6M123.9 82.1h.1M125.1 94.4v4.9M125.1 94.4l.2 .1v4.7l-.2 .1M126 82.2v1.6h-2.9M126 83.2l.2 .3M126.2 83.5h.1M126.2 83.5h1.6"/>
<path d="M126.2 83.6v2.7M126.2 86.3v1.9h1v-1M127.2 87.2h3v4.4l-10.7 .6a.5 .5 0 0 0-.6 .6l.3 .3v1.3M127.2 84v3.2M127.7 82.1l.1 .1M127.8 82v.2M127.8 83.5h.1M127.8 82l-.2 .2M127.8 81.6h5.1M127.8 82.2v5M128.2 83.4l-.6 .6h-1.2l-.2-.5M128.2 81.6v1.8"/>
<path d="M128.6 82.8l.1 .6M128.6 81.6v1.2M128.8 82l.2 .4 .6-.1v.5h-1M128.8 81.6v.4M129.6 81.6v.3M129.6 81.9l-.5-.3-.3 .4M130.1 81.6v.2M130.1 81.8l-.2 .1 .3 .2M130.1 81.8l-.2-.2-.3 .3M130.2 83.3l-.2 .1M130.2 82.2v.6M130.2 81.6v1.8h-2"/>
<path d="M130.2 87.8h1.9M132.1 81.6v8.2l-.3 .4h-1.6M133.1 81.5l-.2 .1M145.8 81.4l-12.7 .1M84.2 101.5v18.2M84.2 101.5l-5.5 .3a1.57 1.57 0 0 0-1.5 1.6v14.6a1.63 1.63 0 0 0 1.6 1.7h5.4M84.2 119.7v1.2M85.1 116v.8h.8M85.1 100.5v.1M85.1 100.6v15.4M85.1 116l.8 .8M87.1 116.7l3.4 .1"/>
<path d="M88.4 115.6h.1M88.5 115.6l.9 .1 1.1 1.1M88.5 115.6l-.4 .1-1 1.1h-1.2M88.7 115.6h.2M91.8 101.1h.6M91.8 101.1h-.7v15.7h-.6M92.4 101.1h1.5v1.3h.4l.9-.8M94.6 102.2l3.4 .2M95.2 101.5l1.8 .1M95.2 101.6l.1-.3h.7a.7 .7 0 0 1 1 .2v.1M96.3 101.3h.2M97 101.6l1 .8"/>
<path d="M98.7 100.5h1.2M99.8 101.6l-.9 .8h-.9M99.8 101.5h.1M99.9 101.3l-.1 .3M99.9 101.5v.8l-.7-.1M100.6 100.5l.2 .4M100.8 100.9v.7l-.9-.2M101 101.1v.5h.7l.1-.5M102.2 100.5l-.2 .4M102.9 100.6l-.1 1h-.8v-.7M102.9 100.6h1.2M103.5 100.6v1.9l5.3 .3a1.93 1.93 0 0 1 1.9 2v11.5a1.99 1.99 0 0 1-1.9 2.1l-24.6 1.3"/>
<path d="M103.5 100.6h.1M104.1 100.6h-.6M72.2 120.2v3M72.2 123.2v2.5h13v.9h6.6M72.2 120.2h2v.1M74.2 120.3l-1.6 .1v2.5h1.6M74.2 120.3v2.6M74.2 122.9v.3h-2M84.2 120.8h-10l15.8 .1M84.2 123.6h-.4v2.1M84.2 122.4v3.3M90 122.4l-15.8 .1 10 .1"/>
<path d="M90 120.9v1.5M90 120.9l.2 .1M90.2 121v1.3M90.2 122.3l-.2 .1M90.2 122.3h1.6M90.2 121h1.6M91.8 126.6v-.9h4.4v-2.1h22.6a.96 .96 0 0 1 1 1v2M91.8 121v1.3M91.8 126.6h28M91.8 121l.4 .6-.4 .7M83.8 173.7v54M84.2 173.7v54"/>
<path d="M85.2 173.7a6.2 6.2 0 0 1 6-7h33.2a6 6 0 0 1 6 6v16.1M88.8 173.7a2.6 2.6 0 0 1 2.4-3.6 2.6 2.6 0 0 1 2.4 3.6M89.7 173.7a1.75 1.75 0 0 1 1.5-2.7 1.75 1.75 0 0 1 1.4 2.7M96.2 175.7a1.99 1.99 0 0 0 2 2h18a2.53 2.53 0 0 1 2 3.3v40.4a2.02 2.02 0 0 1-2 2.3h-18a2.05 2.05 0 0 0-2 2M189.5 179.3a2.61 2.61 0 0 1 4.2-1.8 9.5 9.5 0 0 1 4.7 9.5 2.49 2.49 0 0 1-3.5 1.7M189.7 174.6l.3 .1 .2 .6-.4-.1zM191.4 171.3a7.4 7.4 0 0 1 8 1.5 21.4 21.4 0 0 1 8.2 15.8M191.4 171.3l-4.1 2.4M191.5 171.3a7.4 7.4 0 0 1 8 1.5 21.4 21.4 0 0 1 8.3 15.7M191.5 171.3h-.1M193.6 175.4a.71 .71 0 0 1 .8 .4 .71 .71 0 0 1-.2 .9l-.7-.8zM193.9 175.4h.1"/>
<path d="M193.9 175.9l.2 .2M194 175.4a.59 .59 0 0 0-.1 .7 .59 .59 0 0 0 .7 .3M194.2 175.7l-.3 .2M194.2 175.7l.1 .1M194.2 176.5h.3M194.2 175.7l.2 .3M194.2 175.7l-.2-.1-.1 .3M194.3 175.8l.1 .2M194.3 175.8v.2M194.3 176l-.2 .1M194.3 176h.1M194.4 176l-.1 .2-.2-.1"/>
<path d="M194.5 176.5h.1M201.3 168.9a2.42 2.42 0 0 0 2.4 1.4 21.4 21.4 0 0 1 8.4 15.7M201.3 168.9a6.2 6.2 0 0 0-5.5-.1l-4.3 2.5M201.3 167.9l-1 .6M201.3 168.1v.8M202.2 167a1.18 1.18 0 0 0-.9 1.3 1.18 1.18 0 0 0 1.2 1 2.76 2.76 0 0 0 3.8-1.2l-.2-.5-.7-.6M202.5 167.4l.5 .2M202.5 167.4v.7l.9 .5M202.6 166.9l.1 .5 .3 .2M202.6 166.9l-.1 .5M202.7 168.2l.6 .4M202.7 166.8a1.21 1.21 0 0 0-1.2 1.2 1.21 1.21 0 0 0 1.4 1.2 2.48 2.48 0 0 0 3.2-1.3 1.44 1.44 0 0 0-1.3-1.1"/>
<path d="M203 167.6l1.1 .2M203 167.6l.4 .4M203.4 168v.6M203.5 166.4l-.9 .5M203.5 166.4l1.1 .2M203.5 166.4l-.7 .2-.2 .3M204.1 167.8l-.7 .2M204.1 167.8h.7M204.5 168.4l-.9 .2M204.6 166.6l.4 .3v.4M204.6 166.6l.5 .4M204.8 168.4l-1.4 .2"/>
<path d="M204.8 167.8v.6M205 167.3l-.9 .5M205 167.3l-.2 .5M205 168l-.1 .2M205.1 167l-.1 .3M205.1 167v.7l-.3 .7M206.3 169.8a1.5 1.5 0 0 1-1.4 1.4M206.3 169a1.74 1.74 0 0 1 .8 1.7 1.74 1.74 0 0 1-1.2 1.5M206.3 168.1v1.7M211.1 167.7a4.2 4.2 0 0 1 4.9 1.4 9.3 9.3 0 0 1 2.9 8.8l-.4 .8-.6 .5M214.1 167.7l.6 .3M214.4 167.9l.2 .1"/>
<path d="M214.6 168h.1M214.6 168l.2 .1M214.8 168.1h.1M215.5 168.5a8.5 8.5 0 0 1 3.8 6.5M215.5 168.5a9.5 9.5 0 0 1 3.8 6.5M215.5 168.5h-.1M217.2 170l2.1-1.2a1.87 1.87 0 0 1 1.9 2M218.4 169.5l.7 .3-1.4 .8zM218.4 169.5l-1.1 .6M219.3 175.9v.1M219.3 176h.1M219.3 175l-.1 .1"/>
<path d="M219.3 176v.3M219.3 176l-.1 .6M220 168.9l.8 .8 .4 1M221.2 170.8l-.4 .8-2 1.2M221.2 170.7v.2M47.5 198.7v4M47.5 198.7l-.2 .2v3.6l.2 .2M47.5 198.7h12.7M60.2 199.5h2M60.2 199.5v2.4M62.2 190.8h-1.6a.7 .7 0 0 0-.4 1v7.7M72.2 187.8a1.99 1.99 0 0 1-1.9 2l-8.1 .4v21l8.1 .4a2.06 2.06 0 0 1 1.9 2"/>
<path d="M96.2 197.3v-23.6h-24v54h24v-23.6M98.2 194.4l-2 2.9M98.6 198.6l-.6 .4a1.34 1.34 0 0 0-.6 1.7M98.6 198.6a2.39 2.39 0 0 0-1.2 2.1M98.6 198.6a2.42 2.42 0 0 1 2.4 0M98.6 198.6l1.2-.7 1.2 .7M101 198.6l.6 .4a1.33 1.33 0 0 1 .6 1.7M101 198.6a2.39 2.39 0 0 1 1.2 2.1M118.2 184.8a1.93 1.93 0 0 0 1.9 2l10.1 .5v26.8l-10.1 .5a1.99 1.99 0 0 0-1.9 2M130.2 188.8h1.5a.71 .71 0 0 1 .4 1v9.7M130.2 199.5h1.9M132.1 197.3h.8"/>
<path d="M132.1 199.5v2.4M132.9 197.3v6.8M132.9 197.3l.2 .1M133.1 197.4l12.7 .1M133.1 197.4v6.6M136.6 199.5v2h5.8v-2M136.6 199.5h5.8M145.8 197.5v6.4M145.8 197.5l.2 .2v6M184.6 187.7a.58 .58 0 0 1 .5-.7 .58 .58 0 0 1 .6 .6l.2 .4a.52 .52 0 0 1 .1 .7 .52 .52 0 0 1-.8 .1M184.8 187.3a1 1 0 0 1 .8 1.5h-.4l-.4-.5-.2-.6zM184.8 187.1l4.5-2.6a1.18 1.18 0 0 1 1 1.8l-4.5 2.6 .3 .2"/>
<path d="M185.4 188.9l.3 .4a.36 .36 0 0 0 .4 .3 .36 .36 0 0 0 .3-.4M185.4 180.1a.75 .75 0 0 1 .9 .4 .75 .75 0 0 1-.2 .9l-.6-.5zM185.7 188.9l.1 .2zM185.7 180.1l-.1 .4 .3 .5M185.7 180.1h.1M185.8 189.2l.6 .2M185.8 180.1l-.2 .4 .3 .5M185.8 189.1l.6 .2M185.8 180.7l.3 .2M185.9 181l.1 .1M185.9 181l.5 .1M186.1 181.1l.3 .1"/>
<path d="M186.1 180.4l-.3 .3M186.1 188.7l.1 .1M186.1 180.4l.1 .3-.2-.4-.2 .1v.3M186.2 188.8h.1M186.2 180.5l.1 .4h-.2M186.2 188.6l.2 .6M186.2 188.8l-.1 .3M186.2 189l-.1 .1M186.3 180.8l-.2 .1M186.4 183.9l.5 2-.5-1.9M186.4 186.4l1.2-.8 .4 .3-1.2 .7zM186.4 181.2h.1"/>
<path d="M186.4 183l.3 .1v1l-.3-.1M186.7 183.6l-.3 .4M187.2 181.1a2.48 2.48 0 0 1 3.9 0 7.3 7.3 0 0 1 2.8 7.6 1.9 1.9 0 0 1-1.7 1.1M187.4 181a2.17 2.17 0 0 0-1 2M187.4 181a2.15 2.15 0 0 1 2.1 0M187.6 185.6l-.4 .7-.5 .2M187.7 180.5l2.8-1.8a3.7 3.7 0 0 1 4.5 1.6 6.8 6.8 0 0 1 1.7 7.1l-.7 .7-3 1.5M187.9 187.6l1.5 1.6M187.9 187.6l1.5 1.5M188.9 184.7a.68 .68 0 0 1 .7-.5 .68 .68 0 0 1 .7 .6l.3 .8a.59 .59 0 0 1 0 .7 .59 .59 0 0 1-.7 .2M189.2 184.3l-.2 .4a.74 .74 0 0 1 .8-.3 .74 .74 0 0 1 .6 .7v.1a.68 .68 0 0 1 .2 .8 .68 .68 0 0 1-.6 .4l.4 .1M189.4 181.3a1.93 1.93 0 0 0-3 1.7"/>
<path d="M189.4 181.3v.3M189.4 189.1v-.4l.8 .5v.3M189.4 181.6l.8 .5v-.4M189.5 181l-.1 .3M189.8 189l-.4 .1M190 180.7a2.29 2.29 0 0 0-2.6 .3M190 181.2l-.6 .4M190 181.2l.5 .2M190 180.7l-.5 .3M190 180.7v.5M190.2 181.7l1.9 2.1 .8 1.9 .2 1.2M190.4 181.5l-.2 .2"/>
<path d="M190.4 181.5l1.1 1.1 1 1.5 .9 2.8M190.4 181.5l.5-.3 2 2.2 .7 1.6 .4 1.5-.6 .4M192.9 187.7l.2 .2M193.1 186.9h.3M193.1 187.9a1.92 1.92 0 0 1-2.9 1.6M193.1 187.9h.3M193.1 186.9l-.2-.2v1M193.4 187.9a2.04 2.04 0 0 1-3.2 1.6M193.6 187.3l-.7 .4M193.6 186.8v.5M193.6 187.3l.4 .2M194 187.5a2.31 2.31 0 0 1-1.6 2.1"/>
<path d="M194 187.5l-.6 .4M201.7 189.5a.73 .73 0 0 1 .8 .4 .73 .73 0 0 1-.1 .9l-.6-.5zM201.8 197.6a.79 .79 0 0 1 .7 .5 .79 .79 0 0 1-.1 .9l-.7-.7zM202 189.4h.1M202 197.6l-.1 .1M202 189.4l-.1 .4M202 197.6h.1M202 198.1l.1-.2 .4 .4-.1 .2-.2-.1M202 198.1l.2 .3M202 189.8l.2-.1 .3 .5-.4-.1zM202.1 189.5a.58 .58 0 0 0-.1 .7 .58 .58 0 0 0 .7 .3M202.1 197.6a.6 .6 0 0 0-.1 .8 .6 .6 0 0 0 .7 .2"/>
<path d="M202.3 197.9l-.3 .2M202.3 190.5l.4 .1M202.4 198.1h.1M202.4 189.8l.1 .2zM202.4 198.1l.1 .1M202.4 190l-.3 .1M202.5 198.2l-.3 .2M202.6 190.6h.1M202.7 198.7l-.1 .1M203.6 190.9a20.8 20.8 0 0 0-10.8-17.1 5.3 5.3 0 0 0-7.3 1.8 8.2 8.2 0 0 0-1 4.3v8.2a20.6 20.6 0 0 0 10.7 17.1 5.4 5.4 0 0 0 8.2-4.5l.2-1.6M203.6 190.9v8.2M207.6 196.7a6.6 6.6 0 0 1-2.7 6.2"/>
<path d="M207.6 188.6v8.1M207.6 188.6l-4 2.3M207.6 196.7l-4 2.4M207.8 196.6a6.6 6.6 0 0 1-2.9 6.3M207.8 188.5l-.2 .1M207.8 196.6l-.2 .1M207.8 188.5v8.1M211.3 197.9l-.3 .9h.3M211.3 198.8l-3.9 2.2M211.3 197.9v.9M212.1 194.2l-.2 2-.6 1.7M212.1 186l-4.3 2.5"/>
<path d="M212.1 194.2l-4.3 2.4M212.1 186v8.2M217.7 197.4l.1 .6 .6 .7M217.7 181.1v16.3M217.7 197.4l-8 4.7M217.7 181.1l-5.8 3.4M218 180.7a16.9 16.9 0 0 0-9.5-14.5l-.5-.1a5.5 5.5 0 0 0-4.1 .3 7 7 0 0 1 7.5 1.9 18.2 18.2 0 0 1 6.3 12.8M218 197.1v.1M218 180.7l-.3 .4M218 197.1l-.3 .3M218 180.7v16.4M218 193.1l6.3 3.6"/>
<path d="M218 193.5l5.8 3.3M218 196.8l.4 .3M218.4 197.1a.85 .85 0 0 1 .6 .8 .85 .85 0 0 1-.6 .8M218.4 197.1h-.4M218.4 198.7l-10.3 5.9M221.2 197.3a1.58 1.58 0 0 1 2.5 .4 1.44 1.44 0 0 1-1.4 .7 1.44 1.44 0 0 1-1.2-.9zM221.8 198.3h1.1M223.8 196.8a.85 .85 0 0 1 .6 .8 .85 .85 0 0 1-.6 .8M223.8 198.4l.5 .6 .2 .7M223.8 198.4l-11.7 6.8M224.3 196.7l.1 .1a1.96 1.96 0 0 1 1 1.6M224.3 196.7l-.5 .1"/>
<path d="M224.5 199.7l-11.7 6.7M224.5 199.7v1.6M225.4 198.4v1.9l-.9 1M225.4 198.4l-.2 .6-.7 .7M47.5 202.7h12.7M51.1 200.1h3.6v1.2h-3.6zM60.2 201.9v7.7a.73 .73 0 0 0 .4 1h1.6M60.2 201.9h2M96.2 204.1l2 2.9M97.4 200.7a2.39 2.39 0 0 0 1.2 2.1M97.4 200.7v1.4l1.2 .7M98.6 202.8a2.42 2.42 0 0 0 2.4 0"/>
<path d="M98.6 202.8l1.2 .7 1.2-.7M102.2 200.7a2.39 2.39 0 0 1-1.2 2.1M102.2 200.7v1.4l-1.2 .7M130.2 201.9h1.9M130.4 212.7v16a6 6 0 0 1-6 6h-33.2a6.1 6.1 0 0 1-6-7M132.1 201.9v9.7a.68 .68 0 0 1-.4 1.1h-1.5M132.1 204.1h.8M133.1 204l-.2 .1M145.8 203.9l-12.7 .1M146 203.7h.1M146 203.7l-.2 .2M193.6 202.4a.71 .71 0 0 1 .8 .4 .71 .71 0 0 1-.2 .9l-.7-.8z"/>
<path d="M193.7 202.7l.2 .5M193.9 202.3h.1M193.9 202.3l-.2 .4M193.9 203.2l.6 .2M193.9 203.2l.3 .2 .4-.1M194 202.3l-.3 .4 .2 .5M194 202.9v-.3h.2l.2 .3v.3h-.2M194 202.9l.2 .3M194.2 202.7l.1 .2M194.2 202.7h.1M194.2 202.7l-.2 .2M194.3 202.9h.1"/>
<path d="M194.4 203.1l-.2 .1M197.8 203.8l.2-.1 .4 .4a.26 .26 0 0 1-.3 .4 .26 .26 0 0 1-.2-.4zM202.2 204.4l6.3 3.7M204.9 202.9l-4.1 2.4M206 202.1l-.9 .7M206 203.4l.5 1.5 .9 .9M206 203.4l.6 .1 .8-.1M206 202.1v1.3M207.4 201l-1.4 1.1M207.4 203.4l.2 .7 .5 .5M207.4 201v2.4M207.4 205.8l1.1 .6"/>
<path d="M208.1 204.6l-.5 .5-.2 .7M208.1 204.6l1.1 .6M208.5 206.4l1.8 .5h1.3l1.2-.5M208.5 208.1l2.1 .5 2.2-.5M208.5 206.4v1.7M209.2 205.2l1.3 .4 1.6-.4M209.2 205.2l-.5 .5-.2 .7M209.4 202.3l-2 1.1M209.4 204.1a1.5 1.5 0 0 1 2.5 .4 1.54 1.54 0 0 1-2.6-.1zM209.7 202.1l-.2-.1-.1 .3M209.7 202.1l-.3 .2M210.1 205.1h1.1"/>
<path d="M212.1 205.2l.4 .5 .3 .7M212.8 206.4v1.7M224.5 201.3l-11.7 6.8M88.8 227.7a2.6 2.6 0 0 0 2.4 3.6 2.6 2.6 0 0 0 2.4-3.6M89.7 227.7a1.75 1.75 0 0 0 1.5 2.8 1.75 1.75 0 0 0 1.4-2.8"/>
<circle cx="101.4" cy="93.3" r=".8"/>
<circle cx="101.4" cy="100.4" r=".8"/>
<circle cx="124.4" cy="172.7" r="2.6"/>
<circle cx="124.4" cy="172.7" r="1.76"/>
<circle cx="99.8" cy="200.7" r="4.6"/>
<circle cx="99.8" cy="200.7" r="5"/>
<circle cx="124.4" cy="228.7" r="1.76"/>
<circle cx="124.4" cy="228.7" r="2.61"/>
</g>
<text font-size="8.5" x="381.1" y="290.1">Assieme</text>
<g font-size="6.7">
<text x="39.3" y="209.6">A</text>
<text x="157.6" y="209.6">A</text>
</g>
<g font-size="6.3">
<text x="263.1" y="270.4">Politecnico</text>
<text x="275.7" y="276.8">di</text>
<text x="269.9" y="283.7">Torino</text>
</g>
<g font-size="4.9">
<text x="113.5" y="254.8">Tolleranze Generali UNI ISO EN 22768-mK</text>
<text x="116" y="262.2">Principio d'Indipendenza UNI ISO 8015</text>
</g>
<g font-size="4.7">
<text x="251.4" y="9.5">Num.</text>
<text x="280.9" y="11.8">Num. parte</text>
<text x="341.7" y="11.8">Descrizione</text>
<text x="393.3" y="11.8">Quantità</text>
<text x="248.8" y="14">articolo</text>
<text x="270.8" y="21.4">Albero_ruota1</text>
<text x="19.8" y="25.5">7</text>
<text x="35.4" y="25.5">4</text>
<text x="51.5" y="25.5">20</text>
<text x="66.9" y="25.5">25</text>
<text x="81.6" y="25.5">28</text>
<text x="98.8" y="25.5">2</text>
<text x="117" y="25.5">27</text>
<text x="133.4" y="25.5">21</text>
<text x="150.4" y="25.5">22</text>
<text x="169.7" y="25.5">17</text>
<text x="270.8" y="28.7">Ruota4</text>
<text x="270.8" y="35.6">Pignone2_3</text>
<text x="18.6" y="42.7">23</text>
<text x="270.8" y="42.9">Coperchio1</text>
<text x="156.1" y="50.1">10</text>
<text x="270.8" y="50.7">25x38x7 HMSA10 RG</text>
<text x="341.3" y="50.7">Corteco A1</text>
<text x="270.8" y="57.6">Tappo albero_1</text>
<text x="19.9" y="62">5</text>
<text x="156.1" y="65.3">11</text>
<text x="256.1" y="65.4">7</text>
<text x="270.8" y="65.4">30206 J2_Q</text>
<text x="338.6" y="65.4">Cuscinetto A1</text>
<text x="19.9" y="76.1">1</text>
<text x="256.1" y="72.7">8</text>
<text x="270.8" y="72.7">Bronzina</text>
<text x="156.1" y="82.9">13</text>
<text x="256.1" y="80">9</text>
<text x="270.8" y="80">Carcassa</text>
<text x="402.1" y="80">1</text>
<text x="254.8" y="86.9">10</text>
<text x="19.9" y="90.7">6</text>
<text x="254.8" y="94.7">11</text>
<text x="341.3" y="94.7">Corteco A2</text>
<text x="156.1" y="97.1">12</text>
<text x="254.8" y="102">12</text>
<text x="270.8" y="102">32208 J2_Q</text>
<text x="338.6" y="102">Cuscinetto A2</text>
<text x="402.1" y="102">2</text>
<text x="18.6" y="104.8">26</text>
<text x="156.1" y="113">14</text>
<text x="254.8" y="109.3">13</text>
<text x="270.8" y="109.3">Albero2</text>
<text x="254.8" y="116.2">14</text>
<text x="270.8" y="116.2">Perno_passante</text>
<text x="19.9" y="120.8">3</text>
<text x="254.8" y="123.5">15</text>
<text x="270.8" y="123.5">51205</text>
<text x="326.2" y="123.5">Cuscinetto assiale_perno</text>
<text x="156.1" y="127.3">24</text>
<text x="270.8" y="130.6">ISO 4762 M8 x 80 ---</text>
<text x="254.8" y="132.9">16</text>
<text x="270.8" y="135.1">80N</text>
<text x="402.1" y="132.9">6</text>
<text x="19.9" y="138.9">8</text>
<text x="91.8" y="142.9">1 : 5</text>
<text x="92.1" y="138.4">A-A</text>
<text x="156.1" y="143">15</text>
<text x="254.8" y="141.8">17</text>
<text x="339.7" y="141.8">Ghiera dx A2</text>
<text x="254.8" y="148.9">18</text>
<text x="270.8" y="148.9">Spina centraggio</text>
<text x="402.1" y="148.9">2</text>
<text x="18.6" y="156.4">16</text>
<text x="49" y="156">19</text>
<text x="141.8" y="156">9</text>
<text x="254.8" y="157.1">19</text>
<text x="270.8" y="157.1">Guarnizione</text>
<text x="402.1" y="157.1">1</text>
<text x="254.8" y="164.8">20</text>
<text x="270.8" y="164.8">dist_A1dx</text>
<text x="342.5" y="164.8">Distanziale</text>
<text x="402.1" y="164.8">1</text>
<text x="254.8" y="171.7">21</text>
<text x="270.8" y="171.7">dist_A2 sx</text>
<text x="342.5" y="171.7">Distanziale</text>
<text x="402.1" y="171.7">1</text>
<text x="254.8" y="177.7">22</text>
<text x="270.8" y="177.7">dist_A2 dx</text>
<text x="342.5" y="177.7">Distanziale</text>
<text x="254.8" y="183.6">23</text>
<text x="270.8" y="183.6">dist_A1 sx</text>
<text x="342.5" y="183.6">Distanziale</text>
<text x="254.8" y="189.8">24</text>
<text x="339.3" y="189.8">Ghiera perno</text>
<text x="254.8" y="196.8">25</text>
<text x="272.1" y="196.8">M16 x 1.5 hexscrew</text>
<text x="342.5" y="196.8">Tappo olio</text>
<text x="402.1" y="196.8">1</text>
<text x="254.8" y="204.1">26</text>
<text x="343.1" y="204.1">Ghiera A1</text>
<text x="254.8" y="211.4">27</text>
<text x="340.4" y="211.4">Ghiera A2 sx</text>
<text x="196.4" y="216.8">Scala 1:10</text>
<text x="254.8" y="218.3">28</text>
<text x="270.8" y="218.3">Linguetta a disco</text>
<text x="402.1" y="218.3">1</text>
<text x="310.7" y="245.1">Squadra 19 Bevolo, Bongiorni,</text>
<text x="310.7" y="249.6">Chiavarino</text>
<text x="330.9" y="277.8">(</text>
<text x="342.2" y="277.8">)</text>
</g>
<g font-size="4.2">
<text x="256.2" y="21.2">1</text>
<text x="402.2" y="21.2">1</text>
<text x="256.2" y="28.6">2</text>
<text x="402.2" y="28.6">1</text>
<text x="256.2" y="35.5">3</text>
<text x="402.2" y="35.5">1</text>
<text x="256.2" y="42.8">4</text>
<text x="402.2" y="42.8">1</text>
<text x="256.2" y="50.5">5</text>
<text x="402.2" y="50.5">1</text>
<text x="256.2" y="57.5">6</text>
<text x="402.2" y="57.5">1</text>
<text x="402.2" y="65.2">2</text>
<text x="402.2" y="72.5">2</text>
<text x="270.8" y="86.8">Tappo albero_2</text>
<text x="402.2" y="86.8">1</text>
<text x="270.8" y="94.5">34x52x8 HMSA10 RG</text>
<text x="402.2" y="94.5">1</text>
<text x="402.2" y="109.2">1</text>
<text x="402.2" y="116.1">1</text>
<text x="402.2" y="123.4">1</text>
<text x="270.8" y="141.6">KM 8</text>
<text x="402.2" y="141.6">1</text>
<text x="402.2" y="177.5">1</text>
<text x="402.2" y="183.5">1</text>
<text x="270.8" y="189.7">KM 5</text>
<text x="402.2" y="189.7">2</text>
<text x="270.8" y="204">KM 6</text>
<text x="402.2" y="204">1</text>
<text x="270.8" y="211.3">KM 7</text>
<text x="402.2" y="211.3">1</text>
<text x="225.9" y="245.1">-</text>
<text x="397.9" y="253.2">1:5</text>
<text x="238.2" y="259.5">ASSIEME COMPLETO</text>
<text x="390.3" y="261.3">07/01/2016</text>
<text x="327.2" y="289">A3 1/1</text>
</g>
<g font-size="3.2">
<text x="217.5" y="241.9">#</text>
<text x="250.7" y="241.3">MATERIAL</text>
<text x="334.2" y="241.2">STUDENT</text>
<text x="390.6" y="241">Build</text>
<text x="386.4" y="246.1">17/12/2015 22:37:33</text>
<text x="334.2" y="253.6">COURSE</text>
<text x="380.5" y="252.9">SCALE</text>
<text x="320.5" y="267.2">SURFACE TEXTURE</text>
<text x="357.7" y="267.2">WEIGHT (Kg)</text>
</g>
<text font-size="3.1" x="355" y="284.8">Drawing N.</text>
<g font-size="2.4">
<text x="217.4" y="251.7">SUBJECT</text>
<text x="217.4" y="258.7">DESCRIPTION</text>
<text x="381.6" y="260.6">DATE</text>
<text x="329.5" y="283.6">PAPER</text>
<text x="217.4" y="290.7">Politecnico di Torino - Corso Duca degli Abruzzi, 24 - 10129 TORINO</text>
</g>
</svg>
